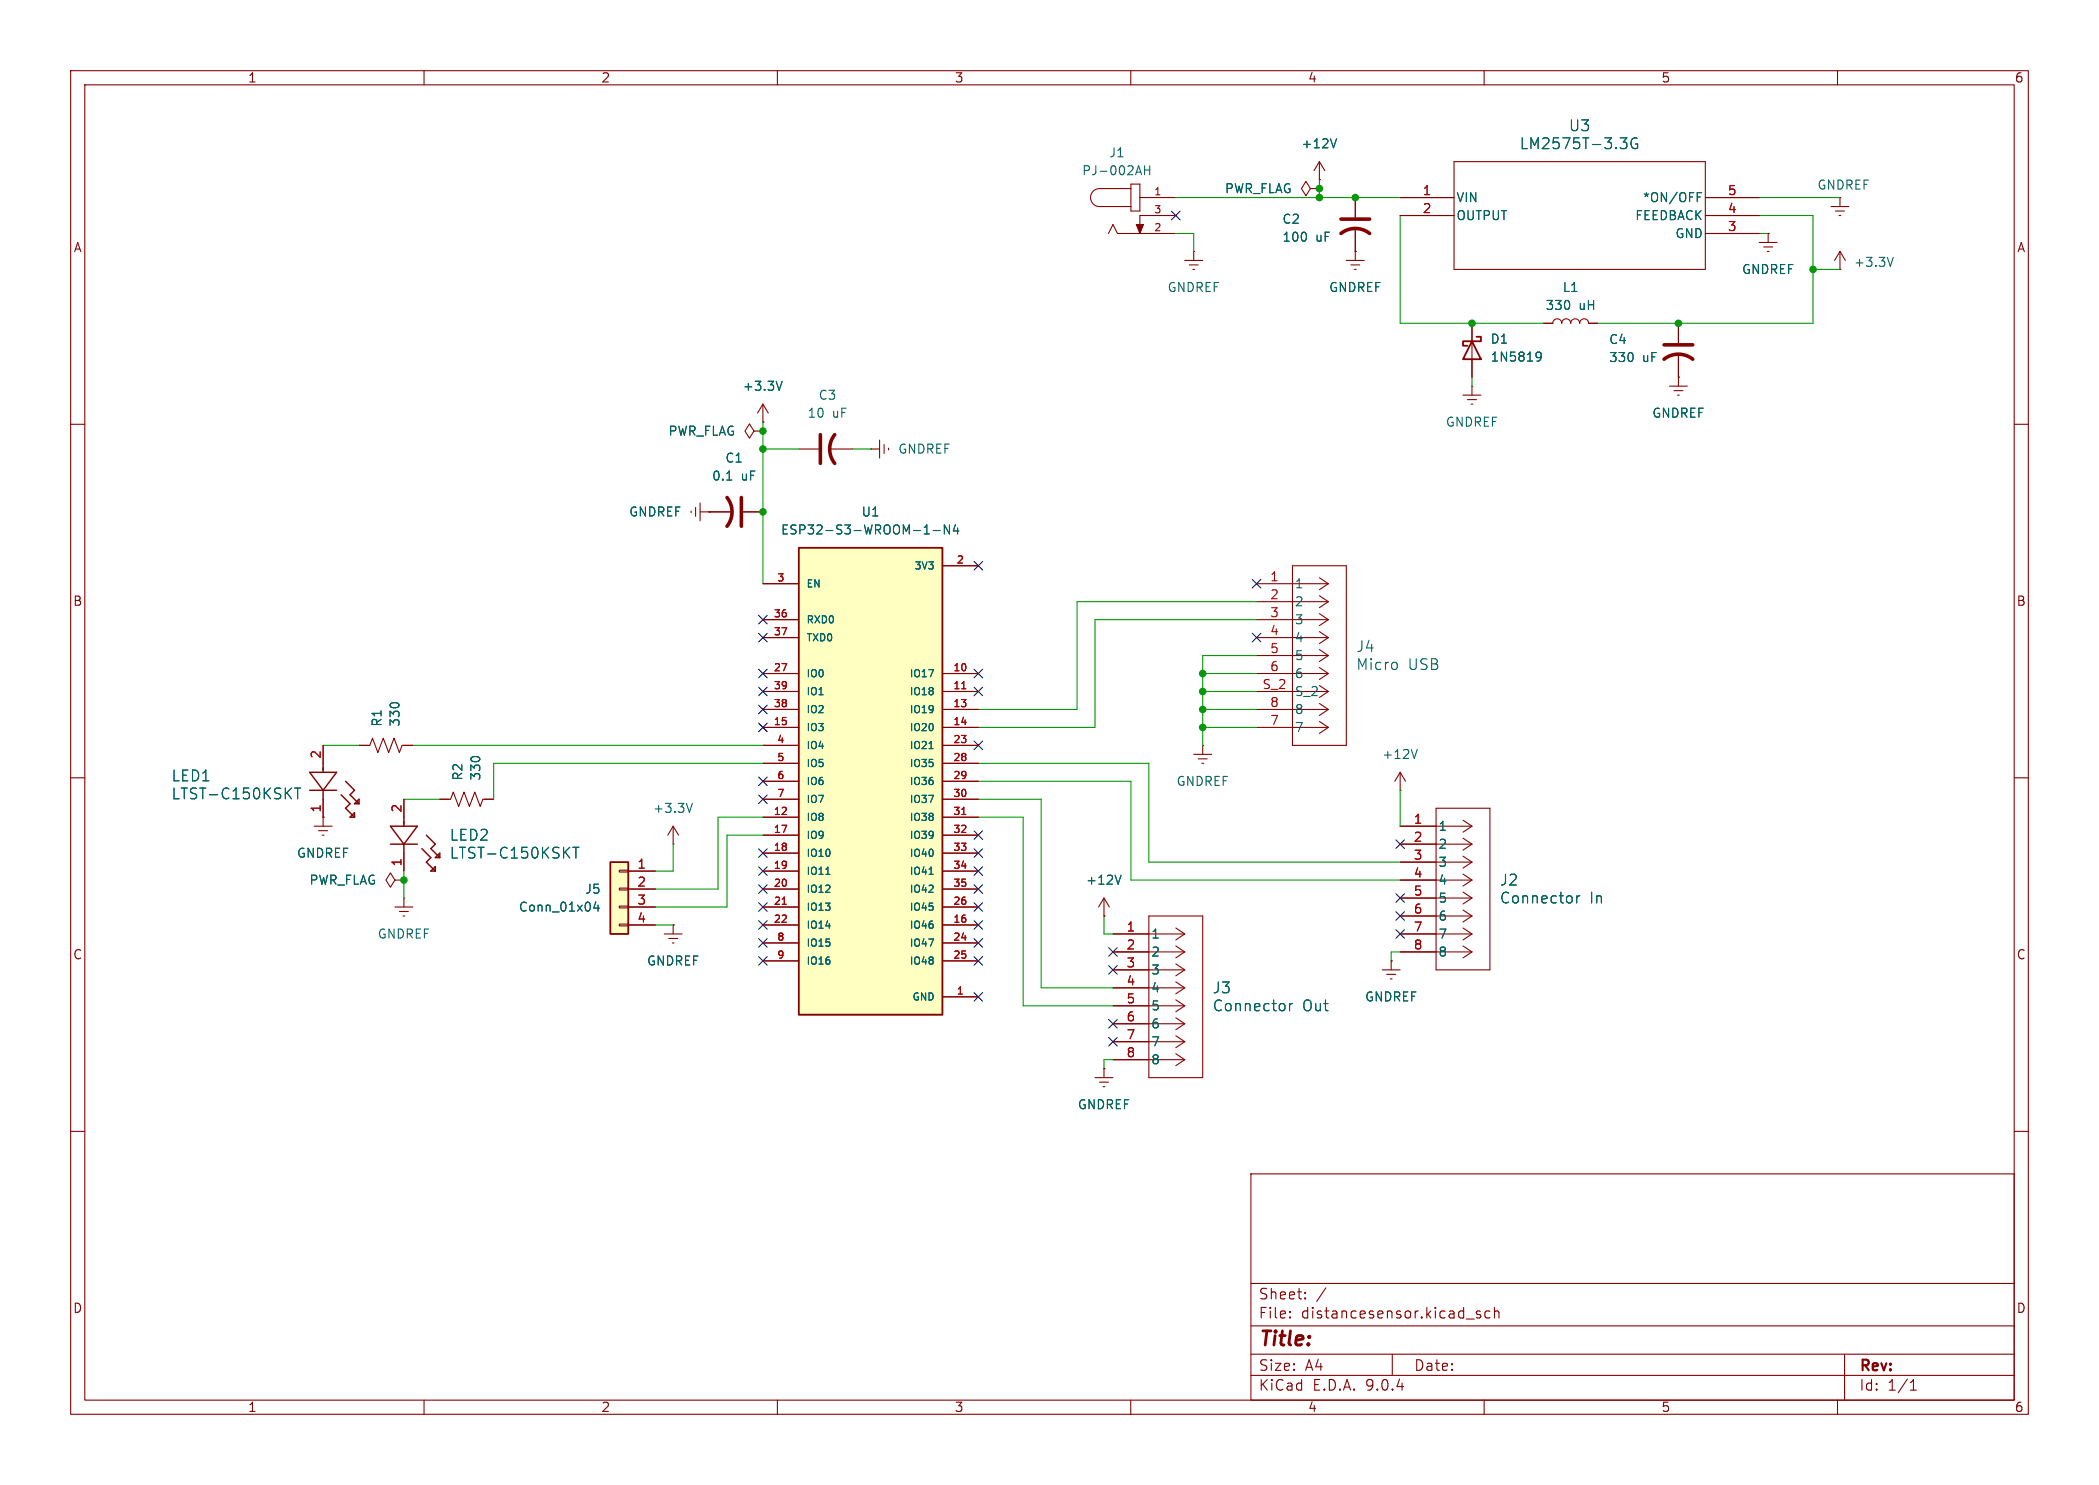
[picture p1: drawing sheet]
<svg xmlns="http://www.w3.org/2000/svg" width="297mm" height="210mm" viewBox="0 0 297 210" stroke-linecap="round" stroke-linejoin="round" font-family="sans-serif">
<g fill="none" stroke="#840000" stroke-width=".15">
<path d="M10 10h277v190h-277zM12 12h273v186h-273zM60 10v2M110 10v2M160 10v2M210 10v2M260 10v2M167.6 36.8h2.6M168.3 37.5h1.2M168.8 38.1h.2M168.9 35.6h.1M168.9 35.6v1.2"/>
<path d="M198.1 30.5h7.6M198.1 27.9h7.6M205.7 22.9h35.6v15.2h-35.6zM241.3 30.5h7.6M241.3 27.9h7.6M241.3 33h7.6M248.9 34.3h2.6M249.6 34.9h1.2M250.1 35.6h.2M250.2 33h.1M250.2 33v1.3M259.1 29.2h2.5"/>
<path d="M259.7 29.8h1.3M260.2 30.5h.3M260.3 38.1h.1M260.3 27.9h.1M260.3 35.6l-.7 1.2M260.3 35.6l.8 1.2M260.3 27.9v1.3M260.3 35.6v2.5M207 55.9h2.5M207.6 56.5h1.3M208.2 57.2h.2M208.3 54.6h.1"/>
<path d="M208.3 45.7v7.6M208.3 54.6v1.3M218.4 45.7h1.3a.64 .64 0 0 1 .6-.6 .64 .64 0 0 1 .7 .6 .64 .64 0 0 1 .6-.6 .64 .64 0 0 1 .6 .6 .64 .64 0 0 1 .7-.6 .64 .64 0 0 1 .6 .6 .64 .64 0 0 1 .7-.6 .64 .64 0 0 1 .6 .6h1.3M236.2 54.6h2.6M236.9 55.2h1.2M237.4 55.9h.2M237.5 53.3h.1M237.5 45.7v2.8M237.5 50v4.6M10 60h2M97.8 72.3v.2M98.4 71.8v1.2"/>
<path d="M99.1 72.4h4.5M99.1 71.1v2.6M100.3 72.4h.1M105.2 72.4h2.7M106.7 61l-.7-1.1-.6 1.1 .6 1 .7-1h1.2M107.9 61h.1M123.2 63.5h.1M123.2 63.5h1.3M124.5 62.2v2.6M125.1 62.9v1.2M125.7 63.4v.2M285 60h2"/>
<path d="M177.8 82.6h10.2M177.8 85.1h10.2M177.8 87.6h10.2M177.8 90.2h10.2M177.8 92.7h10.2M177.8 95.3h10.2M177.8 97.8h10.2M182.9 80h7.6v25.4h-7.6zM186.7 81.7l1.3 .9M186.7 84.2l1.3 .9M186.7 86.8l1.3 .8M186.7 89.3l1.3 .9"/>
<path d="M186.7 91.9l1.3 .8M186.7 94.4l1.3 .9M186.7 96.9l1.3 .9M186.7 99.5l1.3 .8M188 82.6l-1.3 .8M188 85.1l-1.3 .8M188 87.6l-1.3 .9M188 90.2l-1.3 .8M188 92.7l-1.3 .9M188 95.3l-1.3 .8M188 97.8l-1.3 .8M10 110h2"/>
<path d="M57.1 113v2.6M62.2 113h1.6l.3-1 .8 2 .8-2 .7 2 .8-2 .7 2 .4-1h1.5M177.8 100.3h10.2M177.8 102.9h10.2M186.7 102l1.3 .9M188 100.3l-1.3 .9M188 102.9l-1.3 .8M285 110h2M57.1 120.7v2.5M10 160h2M177 166h108v32h-108zM285 160h2"/>
<path d="M60 198v2M110 198v2M160 198v2M177 194.5h108M177 191.5h108M177 187.5h108M177 181.5h108M182.5 186.3h.1l-.1 .1M182.5 186.3v.1M182.5 185.5v.1M182.5 185.5h.1l-.1 .1M184.7 183.6v.1"/>
<path d="M184.7 183.6h-.1l.1 .1M184.7 182.8v.1M184.7 182.8h-.1l.1 .1M187.6 182.1l-1.3 2M197 191.5v3M207.5 186.5h1.1M209.5 185.5l-.4-.1-.2 .2 .1 .2 .5 .2v.1v.2l-.2 .1-.4-.1M210 198v2M210.8 185.5l-.4-.1-.3 .3v.4l.1 .2 .2 .1 .4-.1M211.5 185.5a.37 .37 0 0 1 .6 .1v.8M211.5 184.9v1.5M260 198v2"/>
<path d="M261 191.5v6.5M270.3 196.6h.9M270.3 195.5l.4-.4v1.5"/>
</g>
<path d="M235.5 50.8a3.3 3.3 0 0 1 4 0M235.5 48.8h4M102.9 70.4a3.3 3.3 0 0 1 0 4M104.9 70.4v4" fill="none" stroke="#840000" stroke-width=".51"/>
<path d="M229.3 19.5h.9l-.5 .6a.41 .41 0 0 1 .5 .3v.3l-.1 .2-.6 .1M231.6 19.6a.63 .63 0 0 0-.7 .1 .63 .63 0 0 0-.1 .7 .57 .57 0 0 0 .3 .5 .57 .57 0 0 0 .6 0v-.5h-.3M240.2 27.9h.4M240.2 27.2h.6M267.9 36.4l-.4 1.3M217.5 49.9l.3-.1 .2 .1a.84 .84 0 0 1-.3 1.2h-.2M218.1 50.3l-.3 .3-.3-.1M102.8 67.9h.8M197.6 93.8l.1 .2-.1 .5M81.1 119.8h.8M81.5 119.8v1.5" fill="none" stroke="#006464" stroke-width=".15"/>
<path d="M55.2 116.8h3.9l-2 2.6zM55.2 119.4h3.9M57.1 115.6v1.2M57.1 119.4v1.3M60.3 118.1l1.3 1.3-.6 .6 1.2 1.3M59.7 120l1.3 1.3-.7 .6 1.3 1.3M61 123.2l.6-.6v.6zM61.6 121.3l.6-.6v.6z" fill="none" stroke="#840000" stroke-width=".2"/>
<path d="M208.3 48.3l1.2 2.5h-2.5zM208.9 47.6h.6v.7h-2.5v.6h.6" fill="none" stroke="#840000" stroke-width=".25"/>
<path d="M113 77.5h20.3v66h-20.3z" fill="#ffffc2"/>
<path d="M113 77.5h20.3v66h-20.3z" fill="none" stroke="#840000" stroke-width=".25"/>
<g fill="none" stroke="#840000" stroke-width=".15">
<path d="M186.7 25.4h.1M186.7 22.9l-.8 1.2M186.7 22.9l.8 1.2M186.7 22.9v2.5M191.8 27.9v2.8M191.8 32.3v3.3M107.9 59.7h.1M107.9 57.2l-.7 1.2M107.9 57.2l.8 1.2M107.9 57.2v2.5M107.9 82.6h5.1M107.9 87.6h5.1"/>
<path d="M107.9 90.2h5.1M107.9 95.3h5.1M107.9 97.8h5.1M133.3 95.3h5.1M133.3 97.8h5.1M133.3 80h5.1M107.9 100.3h5.1M107.9 102.9h5.1M107.9 105.4h5.1M107.9 108h5.1M107.9 110.5h5.1M107.9 113h5.1"/>
<path d="M107.9 115.6h5.1M107.9 118.1h5.1M133.3 100.3h5.1M133.3 102.9h5.1M133.3 105.4h5.1M133.3 108h5.1M133.3 110.5h5.1M133.3 113h5.1M133.3 115.6h5.1M133.3 118.1h5.1M168.9 106.7h2.5M169.5 107.3h1.3"/>
<path d="M170.1 108h.2M170.2 105.4h.1M170.2 105.4v1.3M198.1 111.8h.1M198.1 116.8h10.2M198.1 119.4h10.2M198.1 109.2l-.7 1.3M198.1 109.2l.8 1.3M198.1 109.2v2.6M203.2 114.3h7.6v22.9h-7.6zM207 116l1.3 .8M207 118.5l1.3 .9"/>
<path d="M208.3 116.8l-1.3 .9M208.3 119.4l-1.3 .8M107.9 120.7h5.1M107.9 123.2h5.1M107.9 125.7h5.1M107.9 128.3h5.1M107.9 130.8h5.1M107.9 133.4h5.1M107.9 135.9h5.1M133.3 120.7h5.1M133.3 123.2h5.1M133.3 125.7h5.1"/>
<path d="M133.3 128.3h5.1M133.3 130.8h5.1M133.3 133.4h5.1M133.3 135.9h5.1M157.5 137.2h10.1M157.5 132.1h10.1M157.5 134.6h10.1M157.5 139.7h10.1M162.6 129.5h7.6v22.9h-7.6zM166.4 131.2l1.2 .9M166.4 133.8l1.2 .8M166.4 136.3l1.2 .9"/>
<path d="M166.4 138.9l1.2 .8M167.6 132.1l-1.2 .8M167.6 134.6l-1.2 .9M167.6 137.2l-1.2 .8M167.6 139.7l-1.2 .8M195.6 137.2h2.5M196.2 137.8h1.3M196.7 138.4h.3M196.8 135.9h.1M196.8 135.9v1.3M198.1 121.9h10.2M198.1 124.5h10.2"/>
<path d="M198.1 127h10.2M198.1 129.5h10.2M198.1 132.1h10.2M198.1 134.6h10.2M207 121.1l1.3 .8M207 123.6l1.3 .9M207 126.2l1.3 .8M207 128.7l1.3 .8M207 131.2l1.3 .9M207 133.8l1.3 .8M208.3 121.9l-1.3 .9M208.3 124.5l-1.3 .8"/>
<path d="M208.3 127l-1.3 .8M208.3 129.5l-1.3 .9M208.3 132.1l-1.3 .8M208.3 134.6l-1.3 .9M133.3 141h5.1M154.9 152.4h2.6M155.6 153h1.2M156.1 153.7h.2M156.2 151.1h.1M156.2 151.1v1.3M157.5 142.2h10.1M157.5 144.8h10.1"/>
<path d="M157.5 147.3h10.1M157.5 149.9h10.1M166.4 141.4l1.2 .8M166.4 143.9l1.2 .9M166.4 146.5l1.2 .8M166.4 149l1.2 .9M167.6 142.2l-1.2 .9M167.6 144.8l-1.2 .8M167.6 147.3l-1.2 .9M167.6 149.9l-1.2 .8"/>
</g>
<g fill="none" stroke="#006464" stroke-width=".15">
<path d="M189.1 19.6l-.4 1.3M110.7 53.9l-.5 1.3M130.8 75.5h.7M132 75h1M134.3 74.2v1.3l-.7-1.3v1.3M135.2 74.2l-.3 .9h.8M135.5 74.7v.8M131.5 105.9h.5M200.5 106l-.4 1.3M116.9 123.7h.5M131.5 123.7h.5M223.1 126.7v1"/>
<path d="M223.5 126.7l-.2 .1-.2 .2M182.5 141.9v1M182.9 141.9l-.3 .1-.1 .2"/>
</g>
<path d="M136.1 97.4h.6M136.1 115.2h.6M110.7 127.9h.6" fill="none" stroke="#a90000" stroke-width=".15"/>
<path d="M189.7 33a3.3 3.3 0 0 1 4.1 0M189.7 31h4.1" fill="none" stroke="#840000" stroke-width=".51"/>
<path d="M86.4 121.9h2.5v10.2h-2.5z" fill="#ffffc2"/>
<path d="M86.4 121.9h2.5v10.2h-2.5z" fill="none" stroke="#840000" stroke-width=".25"/>
<g fill="none" stroke="#840000" stroke-width=".15">
<path d="M156.8 33l.7-1.2 .6 1.2h8.3M160 26.7h-4.4a1.27 1.27 0 0 0-1.3 1.2 1.27 1.27 0 0 0 1.3 1.3h4.4M160 26h1.3v3.8h-1.3zM161.3 27.9h5.1M166.4 30.5h-5.1v2.5M185.4 26.7l-.6-1-.7 1 .7 1 .6-1h1.3M186.7 26.7h.1M186.7 25.4h.1M190.5 36.8h2.5M191.1 37.5h1.3M191.6 38.1h.3M191.8 35.6h.1"/>
<path d="M191.8 27.9v2.8M191.8 32.3v4.5M198.1 27.9h7.6M198.1 30.5h7.6M241.3 33h7.6M241.3 27.9h7.6M241.3 30.5h7.6M250.2 33h.1M107.9 59.7h.1M208.3 45.7v2.6M208.3 50.8v2.5M218.4 45.7h1.3"/>
<path d="M224.8 45.7h1.3M237.5 53.3h.1M237.5 45.7v2.8M237.5 50v3.3M100.3 72.4h.1M100.3 72.4h3.3M105.2 72.4h2.7M107.9 61h.1M113 63.5h2.8M117.3 63.5h3.3M107.9 82.6h5.1M107.9 87.6h5.1"/>
<path d="M107.9 90.2h5.1M107.9 95.3h5.1M107.9 97.8h5.1M133.3 95.3h5.1M133.3 97.8h5.1M133.3 80h5.1M44.4 116.8h2.6M45.1 117.5h1.3M45.6 118.1h.2M45.7 115.6h.1M45.7 105.4v2.6M45.7 113v3.8"/>
<path d="M50.8 105.4h1.5l.4-1 .8 2 .7-2 .8 2 .8-2 .7 2 .4-1h1.5M57.1 113v2.6M62.2 113h1.3M68.6 113h1.2M95.2 119.4h.1M95.2 116.8l-.7 1.3M95.2 116.8l.8 1.3M95.2 116.8v2.6M107.9 105.4h5.1M107.9 118.1h5.1M107.9 113h5.1M107.9 100.3h5.1"/>
<path d="M107.9 102.9h5.1M107.9 108h5.1M107.9 110.5h5.1M107.9 115.6h5.1M133.3 105.4h5.1M133.3 118.1h5.1M133.3 113h5.1M133.3 100.3h5.1M133.3 102.9h5.1M133.3 108h5.1M133.3 110.5h5.1M133.3 115.6h5.1"/>
<path d="M198.1 116.8h5.1M198.1 119.4h5.1M55.9 124.5l-.7-1.1-.6 1.1 .6 1 .7-1h1.2M55.9 128.3h2.5M56.5 128.9h1.3M57 129.5h.3M57.1 124.5h.1M57.1 127h.1M57.1 120.7v2.5M57.1 127v1.3M87.6 123.1h1.3v.2h-1.3zM87.6 125.6h1.3v.3h-1.3z"/>
<path d="M87.6 128.1h1.3v.3h-1.3zM87.6 130.7h1.3v.2h-1.3zM88.9 123.2h3.8M88.9 125.7h3.8M88.9 128.3h3.8M88.9 130.8h3.8M94 132.1h2.5M94.6 132.7h1.3M95.1 133.4h.3M95.2 130.8h.1M95.2 130.8v1.3M107.9 123.2h5.1"/>
<path d="M107.9 125.7h5.1M107.9 128.3h5.1M107.9 130.8h5.1M107.9 133.4h5.1M107.9 120.7h5.1M107.9 135.9h5.1M133.3 123.2h5.1M133.3 125.7h5.1M133.3 128.3h5.1M133.3 130.8h5.1M133.3 133.4h5.1M133.3 120.7h5.1"/>
<path d="M133.3 135.9h5.1M156.2 129.5h.1M156.2 127l-.8 1.3M156.2 127l.8 1.3M156.2 127v2.5M157.5 132.1h5.1M157.5 134.6h5.1M157.5 137.2h5.1M157.5 139.7h5.1M196.8 135.9h.1M198.1 132.1h5.1M198.1 129.5h5.1"/>
<path d="M198.1 121.9h5.1M198.1 124.5h5.1M198.1 127h5.1M198.1 134.6h5.1M133.3 141h5.1M156.2 151.1h.1M157.5 142.2h5.1M157.5 144.8h5.1M157.5 147.3h5.1M157.5 149.9h5.1"/>
</g>
<g fill="none" stroke="#006464" stroke-width=".15">
<path d="M189.1 19.6l-.4 1.3M229.3 19.5h.9l-.5 .6a.41 .41 0 0 1 .5 .3v.3l-.1 .2-.6 .1M231.6 19.6a.63 .63 0 0 0-.7 .1 .63 .63 0 0 0-.1 .7 .57 .57 0 0 0 .3 .5 .57 .57 0 0 0 .6 0v-.5h-.3M162 23.4v1.3M162 24h.7M162.7 23.4v1.3M240.2 27.9h.4M240.2 27.2h.6M110.7 53.9l-.5 1.3M217.5 49.9l.3-.1 .2 .1a.84 .84 0 0 1-.3 1.2h-.2M218.1 50.3l-.3 .3-.3-.1M102.8 67.9h.8"/>
<path d="M130.8 75.5h.7M132 75h1M134.3 74.2v1.3l-.7-1.3v1.3M135.2 74.2l-.3 .9h.8M135.5 74.7v.8M41.7 111.4h.9M42.1 111.4v1.6M81.1 119.8h.8M81.5 119.8v1.5M98 113.6l-.5 1.3M131.5 105.9h.5M84.3 127.5l-.3 .9h.8"/>
<path d="M84.6 128v.8M116.9 123.7h.5M131.5 123.7h.5M158.6 123.8l-.4 1.2M223.1 126.7v1M223.5 126.7l-.2 .1-.2 .2M182.5 141.9v1M182.9 141.9l-.3 .1-.1 .2"/>
</g>
<path d="M116.1 61.5v4M118.1 61.5a3.3 3.3 0 0 0 0 4" fill="none" stroke="#840000" stroke-width=".51"/>
<path d="M43.8 109.2h3.8l-1.9 2.6zM43.8 111.8h3.8M45.7 108v1.2M45.7 111.8v1.2M48.3 112.4l1.2 1.3-.6 .6 1.3 1.3M48.9 110.5l1.3 1.3-.7 .6 1.3 1.3M49.5 115.6l.7-.7v.7zM50.2 113.7l.6-.7v.7z" fill="none" stroke="#840000" stroke-width=".2"/>
<path d="M160.8 31.8h1l-.5 1.2z" fill="#840000" stroke="#840000" stroke-width=".15"/>
<g fill="none" stroke="#009600" stroke-width=".15">
<path d="M166.4 27.9h31.7M166.4 33h2.5v2.6M186.7 25.4v2.5M198.1 30.5v15.2h20.3M248.9 27.9h11.4M248.9 33h1.3M248.9 30.5h7.6v15.2h-30.4M256.5 38.1h3.8M107.9 59.7v22.9M208.3 53.3v1.3M107.9 63.5h5.1M120.6 63.5h2.6"/>
<path d="M170.2 95.3h7.6M170.2 97.8h7.6M177.8 92.7h-7.6v12.7M177.8 85.1h-25.4v15.2h-14M177.8 87.6h-22.9v15.3h-16.5M45.7 105.4h5.1M57.1 113h5.1M58.4 105.4h49.5M95.2 119.4v3.8h-2.5M107.9 115.6h-6.3v10.1h-8.9M107.9 118.1h-5v10.2h-10.2M107.9 108h-38.1v5"/>
<path d="M138.4 115.6h6.4v26.6h12.7M138.4 108h24.2v13.9h35.5M138.4 113h8.9v26.7h10.2M138.4 110.5h21.6v14h38.1M170.2 100.3h7.6M170.2 102.9h7.6M198.1 111.8v5M57.1 123.2v3.8M92.7 130.8h2.5M156.2 129.5v2.6h1.3M198.1 134.6h-1.3v1.3M157.5 149.9h-1.3v1.2"/>
</g>
<g fill="none" stroke="#000084" stroke-width=".15">
<path d="M165.8 29.9l1.2 1.2M167 29.9l-1.2 1.2M137.8 79.4l1.2 1.2M139 79.4l-1.2 1.2M107.3 89.6l1.3 1.2M107.3 94.6l1.3 1.3M107.3 99.7l1.3 1.2M107.3 97.2l1.3 1.2M107.3 87l1.3 1.2M108.6 89.6l-1.3 1.2M108.6 94.6l-1.3 1.3M108.6 99.7l-1.3 1.2"/>
<path d="M108.6 97.2l-1.3 1.2M108.6 87l-1.3 1.2M137.8 97.2l1.2 1.2M137.8 94.6l1.2 1.3M139 97.2l-1.2 1.2M139 94.6l-1.2 1.3M177.2 89.6l1.2 1.2M177.2 81.9l1.2 1.3M178.4 89.6l-1.2 1.2M178.4 81.9l-1.2 1.3M107.3 109.9l1.3 1.2M107.3 112.4l1.3 1.2"/>
<path d="M107.3 102.3l1.3 1.2M108.6 109.9l-1.3 1.2M108.6 112.4l-1.3 1.2M108.6 102.3l-1.3 1.2M137.8 117.5l1.2 1.2M137.8 104.8l1.2 1.2M139 104.8l-1.2 1.2M139 117.5l-1.2 1.2M197.5 118.8l1.2 1.2M198.7 118.8l-1.2 1.2M107.3 120l1.3 1.3M107.3 127.7l1.3 1.2"/>
<path d="M107.3 130.2l1.3 1.2M107.3 132.7l1.3 1.3M107.3 125.1l1.3 1.2M107.3 122.6l1.3 1.2M107.3 135.3l1.3 1.2M108.6 120l-1.3 1.3M108.6 127.7l-1.3 1.2M108.6 130.2l-1.3 1.2M108.6 132.7l-1.3 1.3M108.6 125.1l-1.3 1.2M108.6 122.6l-1.3 1.2M108.6 135.3l-1.3 1.2"/>
<path d="M137.8 127.7l1.2 1.2M137.8 130.2l1.2 1.2M137.8 120l1.2 1.3M137.8 132.7l1.2 1.3M137.8 135.3l1.2 1.2M137.8 122.6l1.2 1.2M137.8 125.1l1.2 1.2M139 127.7l-1.2 1.2M139 130.2l-1.2 1.2M139 120l-1.2 1.3M139 132.7l-1.2 1.3M139 135.3l-1.2 1.2"/>
<path d="M139 122.6l-1.2 1.2M139 125.1l-1.2 1.2M156.9 134l1.2 1.2M156.9 136.6l1.2 1.2M158.1 134l-1.2 1.2M158.1 136.6l-1.2 1.2M197.5 126.4l1.2 1.2M197.5 128.9l1.2 1.2M197.5 131.5l1.2 1.2M198.7 126.4l-1.2 1.2M198.7 128.9l-1.2 1.2M198.7 131.5l-1.2 1.2"/>
<path d="M137.8 140.4l1.2 1.2M139 140.4l-1.2 1.2M156.9 144.2l1.2 1.2M156.9 146.7l1.2 1.2M158.1 144.2l-1.2 1.2M158.1 146.7l-1.2 1.2"/>
</g>
<path d="M136.1 97.4h.6M136.1 115.2h.6M110.7 127.9h.6" fill="none" stroke="#a90000" stroke-width=".15"/>
<g fill="#009600" stroke="#009600" stroke-width=".15">
<circle cx="57.1" cy="124.5" r=".46"/>
<circle cx="170.2" cy="95.3" r=".46"/>
<circle cx="170.2" cy="100.3" r=".46"/>
<circle cx="170.2" cy="102.9" r=".46"/>
<circle cx="170.2" cy="97.8" r=".46"/>
<circle cx="107.9" cy="72.4" r=".46"/>
<circle cx="107.9" cy="61" r=".46"/>
<circle cx="107.9" cy="63.5" r=".46"/>
<circle cx="186.7" cy="26.7" r=".46"/>
<circle cx="237.5" cy="45.7" r=".46"/>
<circle cx="208.3" cy="45.7" r=".46"/>
<circle cx="256.5" cy="38.1" r=".46"/>
<circle cx="191.8" cy="27.9" r=".46"/>
<circle cx="186.7" cy="27.9" r=".46"/>
</g>
<text font-size="2.8" fill="#840000" x="178" y="190.9">Title:</text>
<g font-size="2.1" fill="#006464">
<text x="215" y="21.3">LM2575T-3.3G</text>
<text x="221.9" y="18.8">U3</text>
<text x="191.8" y="92.4">J4</text>
<text x="191.8" y="95">Micro</text>
<text x="199.2" y="95">USB</text>
<text x="24.2" y="113.3">LTST-C150KSKT</text>
<text x="24.2" y="110.7">LED1</text>
<text x="63.6" y="119.1">LED2</text>
<text x="63.6" y="121.6">LTST-C150KSKT</text>
<text x="212.1" y="125.5">J2</text>
<text x="212.1" y="128">Connector</text>
<text x="224.9" y="128">In</text>
<text x="171.5" y="140.7">J3</text>
<text x="171.5" y="143.2">Connector</text>
<text x="184.3" y="143.2">Out</text>
</g>
<g font-size="2.1" fill="#840000">
<text x="178" y="184">Sheet:</text>
<text x="178" y="186.7">File:</text>
<text x="184.1" y="186.7">distancesensor.kicad_sch</text>
<text x="178" y="196.9">KiCad</text>
<text x="178" y="194.1">Size:</text>
<text x="184.7" y="194.1">A4</text>
<text x="185.7" y="196.9">E.D.A.</text>
<text x="193.3" y="196.9">9.0.4</text>
<text x="200" y="194.1">Date:</text>
<text x="263" y="194.3">Rev:</text>
<text x="263" y="196.9">Id:</text>
<text x="267.1" y="196.9">1/1</text>
</g>
<g font-size="1.8" fill="#840000">
<text x="35" y="11.9">1</text>
<text x="85" y="11.9">2</text>
<text x="135" y="11.9">3</text>
<text x="185" y="11.9">4</text>
<text x="235" y="11.9">5</text>
<text x="285" y="11.9">6</text>
<text x="10.3" y="35.9">A</text>
<text x="285.3" y="35.9">A</text>
<text x="10.3" y="85.9">B</text>
<text x="285.3" y="85.9">B</text>
<text x="10.3" y="135.9">C</text>
<text x="285.3" y="135.9">C</text>
<text x="10.3" y="185.9">D</text>
<text x="285.3" y="185.9">D</text>
<text x="35" y="199.9">1</text>
<text x="85" y="199.9">2</text>
<text x="135" y="199.9">3</text>
<text x="185" y="199.9">4</text>
<text x="235" y="199.9">5</text>
<text x="285" y="199.9">6</text>
</g>
<g font-size="1.8" fill="#006464">
<text x="156.9" y="22.5">J1</text>
<text x="184" y="21.2">+12V</text>
<text x="153" y="25">PJ-002AH</text>
<text x="173.2" y="27.5">PWR_FLAG</text>
<text x="206" y="28.8">VIN</text>
<text x="232.4" y="28.8">*ON/OFF</text>
<text x="257.1" y="27">GNDREF</text>
<text x="181.4" y="31.9">C2</text>
<text x="181.4" y="34.4">100</text>
<text x="186.2" y="34.4">uF</text>
<text x="206" y="31.3">OUTPUT</text>
<text x="231.3" y="31.3">FEEDBACK</text>
<text x="237" y="33.9">GND</text>
<text x="165.1" y="41.5">GNDREF</text>
<text x="188" y="41.5">GNDREF</text>
<text x="221" y="41.5">L1</text>
<text x="246.4" y="39">GNDREF</text>
<text x="262.2" y="37.9">+3.3V</text>
<text x="218.6" y="44">330</text>
<text x="223.4" y="44">uH</text>
<text x="210.8" y="48.8">D1</text>
<text x="210.8" y="51.3">1N5819</text>
<text x="227.6" y="48.9">C4</text>
<text x="227.6" y="51.4">330</text>
<text x="232.4" y="51.4">uF</text>
<text x="105" y="55.5">+3.3V</text>
<text x="114.2" y="59.3">10</text>
<text x="115.8" y="56.7">C3</text>
<text x="117.8" y="59.3">uF</text>
<text x="233.7" y="59.3">GNDREF</text>
<text x="94.5" y="61.8">PWR_FLAG</text>
<text x="102.5" y="65.6">C1</text>
<text x="127" y="64.4">GNDREF</text>
<text x="204.5" y="60.6">GNDREF</text>
<text x="100.7" y="68.2">0.1</text>
<text x="104.9" y="68.2">uF</text>
<text x="88.9" y="73.3">GNDREF</text>
<text x="110.4" y="75.8">ESP32-S3-WROOM-1-N4</text>
<text x="121.8" y="73.3">U1</text>
<text x="183.1" y="83.4">1</text>
<text x="183.1" y="86">2</text>
<text x="183.1" y="88.5">3</text>
<text x="183.1" y="91">4</text>
<text x="183.1" y="93.6">5</text>
<text x="183.1" y="96.1">6</text>
<text x="183.1" y="98.7">S_2</text>
<text x="183.1" y="101.2">8</text>
<text x="54.2" y="102.9" transform="rotate(-90 54.2 102.9)">R1</text>
<text x="56.7" y="102.9" transform="rotate(-90 56.7 102.9)">330</text>
<text x="183.1" y="103.7">7</text>
<text x="195.5" y="107.5">+12V</text>
<text x="65.6" y="110.5" transform="rotate(-90 65.6 110.5)">R2</text>
<text x="68.2" y="110.5" transform="rotate(-90 68.2 110.5)">330</text>
<text x="166.4" y="111.4">GNDREF</text>
<text x="92.3" y="115.2">+3.3V</text>
<text x="203.5" y="117.7">1</text>
<text x="41.9" y="121.5">GNDREF</text>
<text x="43.7" y="125.3">PWR_FLAG</text>
<text x="153.6" y="125.3">+12V</text>
<text x="203.5" y="120.2">2</text>
<text x="203.5" y="122.8">3</text>
<text x="203.5" y="125.3">4</text>
<text x="73.3" y="129.1">Conn_01x04</text>
<text x="82.7" y="126.6">J5</text>
<text x="203.5" y="127.9">5</text>
<text x="203.5" y="130.4">6</text>
<text x="53.4" y="132.9">GNDREF</text>
<text x="91.5" y="136.8">GNDREF</text>
<text x="162.8" y="132.9">1</text>
<text x="162.8" y="135.5">2</text>
<text x="203.5" y="132.9">7</text>
<text x="203.5" y="135.5">8</text>
<text x="162.8" y="138">3</text>
<text x="162.8" y="140.6">4</text>
<text x="162.8" y="143.1">5</text>
<text x="193.1" y="141.8">GNDREF</text>
<text x="162.8" y="145.6">6</text>
<text x="162.8" y="148.2">7</text>
<text x="162.8" y="150.7">8</text>
<text x="152.4" y="157.1">GNDREF</text>
</g>
<g font-size="1.8" fill="#a90000">
<text x="201.2" y="27.7">1</text>
<text x="244.4" y="27.7">5</text>
<text x="201.2" y="30.2">2</text>
<text x="244.4" y="32.8">3</text>
<text x="244.4" y="30.2">4</text>
<text x="179.6" y="82.3">1</text>
<text x="179.6" y="89.9">4</text>
<text x="179.6" y="84.8">2</text>
<text x="179.6" y="87.4">3</text>
<text x="179.6" y="95">6</text>
<text x="179.6" y="92.5">5</text>
<text x="178.5" y="97.5">S_2</text>
<text x="179.6" y="100.1">8</text>
<text x="45.5" y="107.4" transform="rotate(-90 45.5 107.4)">2</text>
<text x="179.6" y="102.6">7</text>
<text x="45.5" y="115" transform="rotate(-90 45.5 115)">1</text>
<text x="56.9" y="115" transform="rotate(-90 56.9 115)">2</text>
<text x="200" y="116.6">1</text>
<text x="200" y="119.1">2</text>
<text x="56.9" y="122.6" transform="rotate(-90 56.9 122.6)">1</text>
<text x="90.1" y="122.9">1</text>
<text x="90.1" y="125.5">2</text>
<text x="200" y="121.7">3</text>
<text x="200" y="124.2">4</text>
<text x="90.1" y="128">3</text>
<text x="90.1" y="130.6">4</text>
<text x="159.3" y="131.8">1</text>
<text x="200" y="126.7">5</text>
<text x="200" y="129.3">6</text>
<text x="200" y="131.8">7</text>
<text x="159.3" y="134.4">2</text>
<text x="159.3" y="136.9">3</text>
<text x="200" y="134.4">8</text>
<text x="159.3" y="139.4">4</text>
<text x="159.3" y="142">5</text>
<text x="159.3" y="144.5">6</text>
<text x="159.3" y="147.1">7</text>
<text x="159.3" y="149.6">8</text>
</g>
<g font-size="1.4" fill="#a90000">
<text x="163.2" y="27.7">1</text>
<text x="163.2" y="30.2">3</text>
<text x="163.2" y="32.8">2</text>
<text x="109.9" y="82.3">3</text>
<text x="135.3" y="79.8">2</text>
<text x="109.4" y="87.4">36</text>
<text x="109.4" y="89.9">37</text>
<text x="109.4" y="95">27</text>
<text x="134.8" y="95">10</text>
<text x="109.4" y="97.5">39</text>
<text x="109.4" y="100.1">38</text>
<text x="134.8" y="97.5">11</text>
<text x="134.8" y="100.1">13</text>
<text x="109.4" y="102.6">15</text>
<text x="109.9" y="105.2">4</text>
<text x="109.9" y="107.7">5</text>
<text x="134.8" y="102.6">14</text>
<text x="134.8" y="105.2">23</text>
<text x="134.8" y="107.7">28</text>
<text x="109.9" y="110.2">6</text>
<text x="109.9" y="112.8">7</text>
<text x="134.8" y="110.2">29</text>
<text x="134.8" y="112.8">30</text>
<text x="109.4" y="115.3">12</text>
<text x="109.4" y="117.9">17</text>
<text x="134.8" y="115.3">31</text>
<text x="134.8" y="117.9">32</text>
<text x="109.4" y="120.4">18</text>
<text x="109.4" y="122.9">19</text>
<text x="109.4" y="125.5">20</text>
<text x="134.8" y="120.4">33</text>
<text x="134.8" y="122.9">34</text>
<text x="134.8" y="125.5">35</text>
<text x="109.4" y="128">21</text>
<text x="109.4" y="130.6">22</text>
<text x="134.8" y="128">26</text>
<text x="134.8" y="130.6">16</text>
<text x="109.9" y="133.1">8</text>
<text x="109.9" y="135.6">9</text>
<text x="134.8" y="133.1">24</text>
<text x="134.8" y="135.6">25</text>
<text x="135.3" y="140.7">1</text>
</g>
<g font-size="1.4" fill="#006464">
<text x="114" y="83.3">EN</text>
<text x="129.3" y="80.7">3V3</text>
<text x="114" y="88.4">RXD0</text>
<text x="114" y="90.9">TXD0</text>
<text x="114" y="96">IO0</text>
<text x="128.6" y="96">IO17</text>
<text x="114" y="98.5">IO1</text>
<text x="114" y="101.1">IO2</text>
<text x="128.6" y="98.5">IO18</text>
<text x="128.6" y="101.1">IO19</text>
<text x="114" y="103.6">IO3</text>
<text x="114" y="106.1">IO4</text>
<text x="128.6" y="103.6">IO20</text>
<text x="128.6" y="106.1">IO21</text>
<text x="114" y="108.7">IO5</text>
<text x="114" y="111.2">IO6</text>
<text x="114" y="113.8">IO7</text>
<text x="128.6" y="108.7">IO35</text>
<text x="128.6" y="111.2">IO36</text>
<text x="128.6" y="113.8">IO37</text>
<text x="114" y="116.3">IO8</text>
<text x="114" y="118.8">IO9</text>
<text x="128.6" y="116.3">IO38</text>
<text x="128.6" y="118.8">IO39</text>
<text x="114" y="121.4">IO10</text>
<text x="114" y="123.9">IO11</text>
<text x="128.6" y="121.4">IO40</text>
<text x="128.6" y="123.9">IO41</text>
<text x="114" y="126.5">IO12</text>
<text x="114" y="129">IO13</text>
<text x="114" y="131.5">IO14</text>
<text x="128.6" y="126.5">IO42</text>
<text x="128.6" y="129">IO45</text>
<text x="128.6" y="131.5">IO46</text>
<text x="114" y="134.1">IO15</text>
<text x="114" y="136.6">IO16</text>
<text x="128.6" y="134.1">IO47</text>
<text x="128.6" y="136.6">IO48</text>
<text x="129" y="141.7">GND</text>
</g>
</svg>
